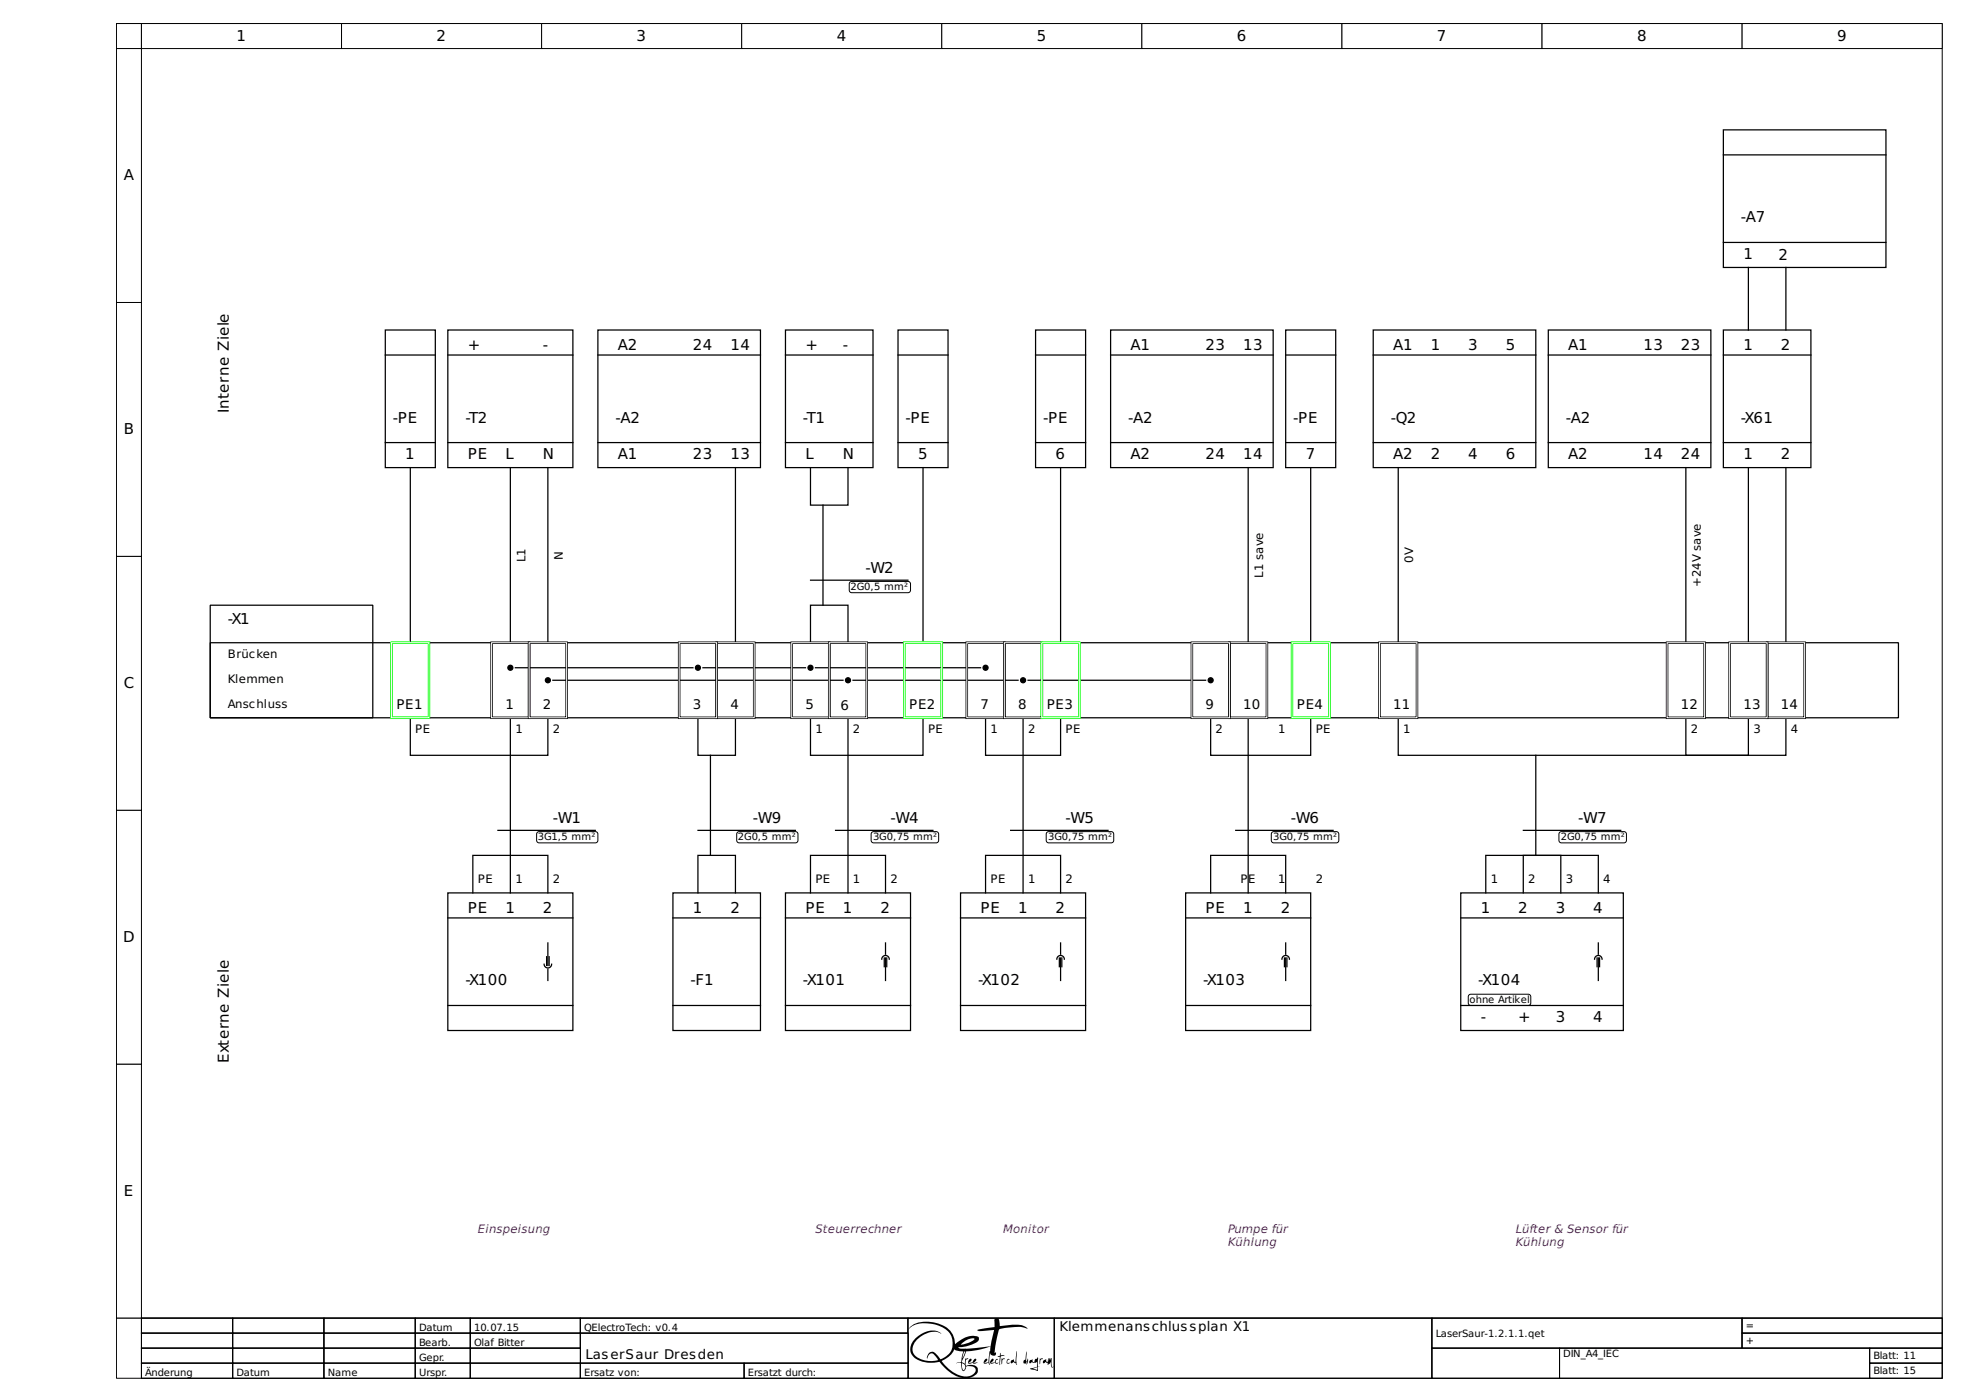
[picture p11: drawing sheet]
<svg xmlns="http://www.w3.org/2000/svg" width="420mm" height="297mm" viewBox="0 0 420 297" stroke-linecap="round" stroke-linejoin="round" font-family="sans-serif">
<path d="M24.9 5h390v276.5h-390z" fill="none" stroke="#000" stroke-width=".21"/>
<g fill="#fff" stroke="#000" stroke-width=".21">
<path d="M24.9 5h5.3v5.4h-5.3z"/>
<path d="M30.2 5h42.8v5.4h-42.8z"/>
<path d="M73 5h42.7v5.4h-42.7z"/>
<path d="M115.7 5h42.7v5.4h-42.7z"/>
<path d="M158.4 5h42.8v5.4h-42.8z"/>
<path d="M201.2 5h42.7v5.4h-42.7z"/>
<path d="M243.9 5h42.7v5.4h-42.7z"/>
<path d="M286.6 5h42.8v5.4h-42.8z"/>
<path d="M329.4 5h42.7v5.4h-42.7z"/>
<path d="M372.1 5h42.8v5.4h-42.8z"/>
<path d="M24.9 10.4h5.3v54.2h-5.3z"/>
<path d="M24.9 64.6h5.3v54.2h-5.3z"/>
<path d="M24.9 118.8h5.3v54.2h-5.3z"/>
<path d="M24.9 173h5.3v54.3h-5.3z"/>
<path d="M24.9 227.3h5.3v54.2h-5.3z"/>
<path d="M24.9 281.5h390v12.8h-390z"/>
<path d="M30.2 281.5h19.5v3.2h-19.5z"/>
</g>
<path d="M30.2 281.5h19.5v3.2h-19.5z" fill="none" stroke="#000" stroke-width=".21"/>
<path d="M49.7 281.5h19.5v3.2h-19.5z" fill="#fff" stroke="#000" stroke-width=".21"/>
<path d="M49.7 281.5h19.5v3.2h-19.5z" fill="none" stroke="#000" stroke-width=".21"/>
<path d="M69.2 281.5h19.5v3.2h-19.5z" fill="#fff" stroke="#000" stroke-width=".21"/>
<path d="M69.2 281.5h19.5v3.2h-19.5z" fill="none" stroke="#000" stroke-width=".21"/>
<path d="M88.7 281.5h11.8v3.2h-11.8z" fill="#fff" stroke="#000" stroke-width=".21"/>
<path d="M88.7 281.5h11.8v3.2h-11.8z" fill="none" stroke="#000" stroke-width=".21"/>
<path d="M100.5 281.5h23.5v3.2h-23.5z" fill="#fff" stroke="#000" stroke-width=".21"/>
<path d="M100.5 281.5h23.5v3.2h-23.5z" fill="none" stroke="#000" stroke-width=".21"/>
<path d="M124 281.5h70v3.2h-70z" fill="#fff" stroke="#000" stroke-width=".21"/>
<path d="M124 281.5h70v3.2h-70z" fill="none" stroke="#000" stroke-width=".21"/>
<path d="M194 281.5h31.2v12.8h-31.2z" fill="#fff" stroke="#000" stroke-width=".21"/>
<g fill="#000">
<path d="M207 290.3l.4-.2a.61 .61 0 0 1-.5 .9 .87 .87 0 0 0 1.2-.7l.4-.1a.76 .76 0 0 1-.6 .8l.9-.1-.7 .3-.4-.2-.8 .2-.1-.3zM211.8 290.3l.4-.1a.73 .73 0 0 1-.6 .8l.9-.1 .1-.4a.38 .38 0 0 1 .5-.3v.2h-.2l-.2 .2v.4h.6a.57 .57 0 0 1-.9 0l-.1 .1a.53 .53 0 0 1-.8-.1zM213.6 288.9l.2 .5 .5-.1 .3 .3h-.7a1.89 1.89 0 0 0-.3 1.7l-.1 .2 .1-1.8h-.5l.5-.2zM214 290l.1 .2 .3-.1 .2 .1a.69 .69 0 0 0-.5 1l-.1 .1zM215.2 290.3l.2-.1 .2 .1a.42 .42 0 0 0-.4 .3 .42 .42 0 0 0 .1 .4l.5-.1a.44 .44 0 0 1-.6 .3 .44 .44 0 0 1-.1-.7zM217.2 288.6l-.1 1.9 .1 .9-.7-.6-.4 .3-.2-.2v-.3l.6-.4 .1 .4 .3 .3zM219.3 288.6l-.1 2.1 .4-.6v.9l-.1 .2-.1-.6-.1 .8-.4-.3a.41 .41 0 0 1-.3-.4 .41 .41 0 0 1 .4-.4zM222.2 290v.2l.3-.1 .3 .1-.5 .2-.2 .9zM223 290.4l.4-.2 .1 .5 .3 .2 .1-.8 .1 .7 .2-.8 .1 .5 .3-.5 .1 1.7 .1 .2 .3-.1-.5 .2-.2-1.2-.2 .4-.1-.1-.2 .3-.1-.3-.5-.3-.5 .3v-.5z"/>
<path d="M207 290.3l-.2 .8 .3 .1 .6-.2a.83 .83 0 0 0 1.2-.1l-.8 .1-.1-.1a.53 .53 0 0 0 .4-.8l-.3 .2a.88 .88 0 0 1-1.2 .7l.6-.6-.1-.3zM207 290.3l.2-.1h.3l-.1 .4-.5 .3 .2 .1 .6-.1 .5-.7h.3a.62 .62 0 0 1-.5 .7l.1 .1 .7-.1-.7 .3-.3-.2-.9 .2-.1-.3z"/>
<path d="M211.8 290.3l-.3 .7a.87 .87 0 0 0 1 0l.4 .2 .4-.2h-.6v-.4l.2-.2h.3l-.1-.2a.46 .46 0 0 0-.6 .5v.2l-.9 .1a.66 .66 0 0 0 .5-.9zM211.9 290.2h.3a.76 .76 0 0 1-.6 .8h.2a.65 .65 0 0 0 .9-.6l.3-.2 .2 .1-.3 .1-.2 .6h.6a.49 .49 0 0 1-.8 0l-.2 .1a.53 .53 0 0 1-.8-.1z"/>
<path d="M194.5 283.3l-.5 .7 .8-.8 1.4-.5 1.4-.1 1.4 .1a6.3 6.3 0 0 1 3.7 1.8l.3 .4a3.5 3.5 0 0 1-1.2 4.9l-.9 .5-1.1-1.3a1.08 1.08 0 0 0-1.3-.1 1.08 1.08 0 0 0-.4 1.2 .92 .92 0 0 1 .7-1 .92 .92 0 0 1 1.1 .6l.5 .7a5.1 5.1 0 0 1-5.2-1.2l-.3-.9 .2-1a4.1 4.1 0 0 1 1.9-2.1l1.1-.5 1-.3h.9l1.1 .4-1.2-.6a4.9 4.9 0 0 0-4 1.3 2.72 2.72 0 0 0-.2 4.7 6 6 0 0 0 3.1 .8l1.9-.2 1.6 1.8a5 5 0 0 0 5.2 1.5l.8-.4 .5-.5a1.19 1.19 0 0 0-.1-1.3 1.19 1.19 0 0 0-1.3-.4l-1 .2-.1-1.1 .2-.3 .3-.1-.1-.2-.4 .2-.1-.1-.1 1.1-.6-.3 .9-2.3 2.8-.4 2.4-.7-.5 3.4-.8 .1 .5-.4 .1-.3-.1-.2-.5 .3-.2 .5v.2l.4 .1 .6-.2 .3 .4h.1l-.2-.7 .2-1.8 .2 .4 .6 .2a.4 .4 0 0 0 .5-.4l-.1-.3-.2 .1v-.7l.9-4.3 1.3-.3 2.9-.3 1.9 .4a1.04 1.04 0 0 0-1-.6l-2.2-.2-2.7 .3-.3-1.6a.53 .53 0 0 0-.7 0 .53 .53 0 0 0-.2 .6v1.2l-3.7 .6 .7 .3 2.9-.3-.7 3.5-5.6 .5a1.33 1.33 0 0 1-1.3-.3l1.4-.1 2.1-.7 .8-.6 .1-.7-.8-.3-1.7 .1-1.5 .8-1.1 .9-.2-1.2a5.5 5.5 0 0 0-5.3-3.6h-1.3l-1.3 .2zM194.5 283.3a6.6 6.6 0 0 1 6.2-.5l1.1 .5a4.5 4.5 0 0 1 2.2 3.8l.2-.2a4.8 4.8 0 0 1 4.7-1.4l.2 .1a1.01 1.01 0 0 1-.9 1.2 7.9 7.9 0 0 1-3.2 .9h-.3l.5 .3h1.4l5-.5 .7-3.5-2.9 .3-.7-.3 3.8-.6-.1-1.6 .2-.3h.5l.3 .2 .2 1.5 2.7-.3a4 4 0 0 1 3.1 .7l.1 .1-1.4-.3h-.8l-3.7 .4a4.9 4.9 0 0 0-.8 2.6l-.3 2.3v.3l.2-.2v.3l-.2 .4a.66 .66 0 0 1-1-.6l-.1 .5a2.81 2.81 0 0 0 .1 2h-.2l-.2-.4-.6 .2-.4-.1v-.2l.2-.5 .5-.3 .1 .2-.1 .3-.5 .4 .8-.1 .5-3.4-2.4 .7-2.8 .4-.9 2.2 .6 .4 .1-1.1 .1 .1 .5-.1v.1l-.5 .3-.1 .8 .2 .4a2.39 2.39 0 0 1 1.9-.1l.5 .5 .1 .5-.1 .6-.5 .5-1.3 .5h-1.9a10.2 10.2 0 0 1-4.4-3.4l-.4 .1a6.8 6.8 0 0 1-3.9-.3l-1-.6-.5-.6-.4-.6-.1-.8a5 5 0 0 1 4-3.8h1.5l1.2 .6a3.3 3.3 0 0 0-3.8 .2 3.6 3.6 0 0 0-2.3 3.8 3.3 3.3 0 0 0 2.3 1.7l1.7 .2 1.4-.3-.8-1-.5-.4-.7 .3-.3 .8-.1-.1a1.2 1.2 0 0 1 1.3-1.3l.8 .6 .8 .9h.2l1-.6 .8-.7 .5-.9 .1-.9a4 4 0 0 0-3.4-4.2l-1.1-.2a5.2 5.2 0 0 0-5 1.2zM205.3 287.1l1.4-1.1 1-.2 .5 .1a4.8 4.8 0 0 1-2.9 1.2zM205.3 287.1h.4l1.3-.4 1.2-.8-.5-.1-1 .2zM201.1 290.6a5.3 5.3 0 0 0 2.7-2.3v-.1a2.42 2.42 0 0 0 1.8 .4h.2l-.5 2.3h-.8l-.3 .3 .6-.2h.5a1.65 1.65 0 0 0 .5 1.8l.3-.3 .2-.4a.98 .98 0 0 1 1.4-.3 .9 .9 0 0 1 .7 .8 .9 .9 0 0 1-.6 .9l-.4 .3a5.4 5.4 0 0 1-5.5-2.2zM201.1 290.6a8.4 8.4 0 0 0 3.8 3.1 2.57 2.57 0 0 0 3.5-1 1.39 1.39 0 0 0-1.9-.9l-.4 .7-.4 .3-.3-.5-.1-1.3h-.5l-.6 .2a1.05 1.05 0 0 1 1.1-.3l.5-2.3-1.2-.1-.8-.3a4 4 0 0 1-2.4 2.3zM206 288.6h.2l-.1 .2-.5 1.3zM206 288.6l-.4 1.5 .5-1.3 .1-.2zM205.5 291.1l.6 .4 .1 .5a.39 .39 0 0 1-.1 .4 .39 .39 0 0 1-.5 .1zM205.5 291.1a1.36 1.36 0 0 0 .4 1.5l.3-.7a.84 .84 0 0 0-.7-.8z"/>
<path d="M194.5 283.3l-.5 .6 .1-.1a5.9 5.9 0 0 1 5.6-1 4.2 4.2 0 0 1 3.8 4.3 3.4 3.4 0 0 1-2.7 3.1l-1-1.2a1.06 1.06 0 0 0-1.3-.1 1.06 1.06 0 0 0-.4 1.2 .92 .92 0 0 1 .7-1 .92 .92 0 0 1 1.1 .6 .69 .69 0 0 1 .4 .8 5.3 5.3 0 0 1-5.1-1.3 2.77 2.77 0 0 1 1.2-3.6 4 4 0 0 1 4.7-.8 3.4 3.4 0 0 0-4.4 .1 3.5 3.5 0 0 0-2 4.2 5 5 0 0 0 4.9 1.9l1.1-.2a7.9 7.9 0 0 0 5.7 3.5 2.66 2.66 0 0 0 2.5-1.4 1.2 1.2 0 0 0-1.5-1.4l-1 .2-.1-.2v-1l.5-.3v-.1h-.6l-.1 1.1-.6-.3 .9-2.3 2.8-.4 2.4-.7-.1 1a1.4 1.4 0 0 0-.3 1.3l-.1 1.1-.8 .1 .5-.4 .1-.3-.2-.2-.4 .3-.2 .7 .4 .1 .6-.2 .2 .4h.2a3.5 3.5 0 0 1 0-2.5 .65 .65 0 0 0 .5 .6 .65 .65 0 0 0 .8-.4v-.3l-.3 .2v-.2v-.9l.9-4a10.9 10.9 0 0 1 6.1-.2 3.7 3.7 0 0 0-3.2-.8l-2.7 .3-.2-1.3a.52 .52 0 0 0-.6-.4 .52 .52 0 0 0-.4 .7v1.2l-3.7 .6 .7 .3 2.9-.3-.7 3.5a24.3 24.3 0 0 1-6.6 .5l-.3-.3h.3a7.1 7.1 0 0 0 4-1.4l.1-.5-.2-.3a5 5 0 0 0-4.9 1.6 4.6 4.6 0 0 0-3.8-4.5 6.4 6.4 0 0 0-5.7 .7zM205.4 287a2.7 2.7 0 0 1 2.8-1.1 4.8 4.8 0 0 1-3 1.2zM201.1 290.6a4.9 4.9 0 0 0 2.7-2.4l.8 .3 1.2 .1-.5 2.3h-.8l-.3 .3 .6-.2h.5a1.66 1.66 0 0 0 .5 1.8l.3-.3 .3-.7a1.77 1.77 0 0 1 2 .6 1.9 1.9 0 0 1-2.4 1.5 7.7 7.7 0 0 1-4.9-3.3zM205.9 288.7l.3-.1-.6 1.5zM205.5 291.1a.77 .77 0 0 1 .7 .7 .77 .77 0 0 1-.5 .8l-.2-.6z"/>
<path d="M213.6 288.9v.6l-.5 .2h.5l-.1 1.5 .1 .3 .2-1.8 .8-.1-.3-.3-.6 .1zM213.6 288.9l.1 .5 .6-.1 .3 .3a.59 .59 0 0 0-.9 .3l-.1 1.6v-1.8h-.5l.5-.2z"/>
<path d="M214 290v1.3l.1-.9 .5-.3h-.2l-.3 .1zM214 290l.1 .2 .3-.1h.2a.72 .72 0 0 0-.5 1l-.1 .2z"/>
<path d="M215.1 290.3l-.1 .7 .5 .2 .3-.3-.5 .1-.2-.1 .2-.5h.3v-.2zM215.2 290.3l.4-.1v.2h-.3l-.2 .5 .2 .1 .5-.1-.3 .3-.5-.2z"/>
<path d="M217.2 288.6l-.3 2.3a.44 .44 0 0 1-.4-.7l-.1 .2a.36 .36 0 0 0-.5 .3 .36 .36 0 0 0 .3 .4l.3-.3 .4 .3 .2 .3h.2l-.2-.4 .1-.1-.1-.2zM217.2 288.6l-.1 2.1 .1 .2-.1 .1 .2 .4-.8-.6-.3 .3a.38 .38 0 0 1-.3-.5 .38 .38 0 0 1 .5-.2l.1-.2 .1 .6 .3 .1z"/>
<path d="M219.3 288.6l-.2 1.2a.55 .55 0 0 1-.5 .8v.5h.4l.3 .3 .1-.8 .1 .6 .1-1.1-.4 .6zM219.3 288.6l-.1 2.1 .4-.6v.8l-.1 .3-.1-.6-.1 .8-.2-.2a.45 .45 0 0 1-.5-.5 .45 .45 0 0 1 .4-.4z"/>
<path d="M220 290.5l-.2 .4 .2 .2 .4-.3 .4 .2 .7-.2v1.1l-1.4 .3v.1l1.6 .5v-.9l.5-.2-.5 .1v-1.9h-.1l-.1 .3h-.4l-.1 .7-.4-.1-.1-.6zM220 290.5l.5-.3 .1 .6 .3 .1a.63 .63 0 0 1 .6-.7l.2-.3v1.9l.5-.1-.5 .2v.9l-1.7-.5 1.5-.4v-1.1l-.7 .2-.4-.2-.4 .3-.2-.2zM220.6 292.3l.9-.3v.5zM220.6 292.3l.9 .2v-.5z"/>
<path d="M220.1 290.4l-.2 .2v.5l.5-.3 .4 .2 .7-.2v1.1l-1.5 .4 1.7 .5v-.9l.4-.2-.4 .1v-1.9l-.2 .3a.64 .64 0 0 0-.6 .7l-.3-.1-.1-.6zM220.6 292.3l.9-.3v.5z"/>
<path d="M222.2 290l-.1 1.3 .2-.9 .5-.2-.3-.1-.3 .1zM222.2 290v.2l.3-.1 .3 .1-.5 .2-.2 .9z"/>
<path d="M223 290.4l-.2 .5 .1 .2 .5-.3 .4 .3v.4l.3-.4 .1 .1 .2-.4 .2 1.2 .5-.2-.3 .1-.1-.2-.1-1.7-.3 .5-.1-.5-.2 .8-.1-.8-.1 .9a.49 .49 0 0 1-.4-.7zM223 290.4l.4-.2 .1 .6 .3 .1 .1-.9 .1 .8 .2-.8 .1 .5 .3-.5 .1 1.7 .1 .2 .3-.1-.5 .2-.2-1.2-.2 .4-.1-.1-.3 .4v-.4l-.4-.3-.5 .3-.1-.2z"/>
</g>
<path d="M194 281.5h31.2v12.8h-31.2z" fill="none" stroke="#000" stroke-width=".21"/>
<path d="M225.2 281.5h80.7v12.8h-80.7z" fill="#fff" stroke="#000" stroke-width=".21"/>
<path d="M225.2 281.5h80.7v12.8h-80.7z" fill="none" stroke="#000" stroke-width=".21"/>
<path d="M305.9 281.5h66.2v6.4h-66.2z" fill="#fff" stroke="#000" stroke-width=".21"/>
<path d="M305.9 281.5h66.2v6.4h-66.2z" fill="none" stroke="#000" stroke-width=".21"/>
<path d="M372.1 281.5h42.8v3.2h-42.8z" fill="#fff" stroke="#000" stroke-width=".21"/>
<path d="M372.1 281.5h42.8v3.2h-42.8z" fill="none" stroke="#000" stroke-width=".21"/>
<path d="M30.2 284.7h19.5v3.2h-19.5z" fill="#fff" stroke="#000" stroke-width=".21"/>
<path d="M30.2 284.7h19.5v3.2h-19.5z" fill="none" stroke="#000" stroke-width=".21"/>
<path d="M49.7 284.7h19.5v3.2h-19.5z" fill="#fff" stroke="#000" stroke-width=".21"/>
<path d="M49.7 284.7h19.5v3.2h-19.5z" fill="none" stroke="#000" stroke-width=".21"/>
<path d="M69.2 284.7h19.5v3.2h-19.5z" fill="#fff" stroke="#000" stroke-width=".21"/>
<path d="M69.2 284.7h19.5v3.2h-19.5z" fill="none" stroke="#000" stroke-width=".21"/>
<path d="M88.7 284.7h11.8v3.2h-11.8z" fill="#fff" stroke="#000" stroke-width=".21"/>
<path d="M88.7 284.7h11.8v3.2h-11.8z" fill="none" stroke="#000" stroke-width=".21"/>
<path d="M100.5 284.7h23.5v3.2h-23.5z" fill="#fff" stroke="#000" stroke-width=".21"/>
<path d="M100.5 284.7h23.5v3.2h-23.5z" fill="none" stroke="#000" stroke-width=".21"/>
<path d="M124 284.7h70v6.4h-70z" fill="#fff" stroke="#000" stroke-width=".21"/>
<path d="M124 284.7h70v6.4h-70z" fill="none" stroke="#000" stroke-width=".21"/>
<path d="M372.1 284.7h42.8v3.2h-42.8z" fill="#fff" stroke="#000" stroke-width=".21"/>
<path d="M372.1 284.7h42.8v3.2h-42.8z" fill="none" stroke="#000" stroke-width=".21"/>
<path d="M30.2 287.9h19.5v3.2h-19.5z" fill="#fff" stroke="#000" stroke-width=".21"/>
<path d="M30.2 287.9h19.5v3.2h-19.5z" fill="none" stroke="#000" stroke-width=".21"/>
<path d="M49.7 287.9h19.5v3.2h-19.5z" fill="#fff" stroke="#000" stroke-width=".21"/>
<path d="M49.7 287.9h19.5v3.2h-19.5z" fill="none" stroke="#000" stroke-width=".21"/>
<path d="M69.2 287.9h19.5v3.2h-19.5z" fill="#fff" stroke="#000" stroke-width=".21"/>
<path d="M69.2 287.9h19.5v3.2h-19.5z" fill="none" stroke="#000" stroke-width=".21"/>
<path d="M88.7 287.9h11.8v3.2h-11.8z" fill="#fff" stroke="#000" stroke-width=".21"/>
<path d="M88.7 287.9h11.8v3.2h-11.8z" fill="none" stroke="#000" stroke-width=".21"/>
<path d="M100.5 287.9h23.5v3.2h-23.5z" fill="#fff" stroke="#000" stroke-width=".21"/>
<path d="M100.5 287.9h23.5v3.2h-23.5z" fill="none" stroke="#000" stroke-width=".21"/>
<path d="M305.9 287.9h27.2v6.4h-27.2z" fill="#fff" stroke="#000" stroke-width=".21"/>
<path d="M305.9 287.9h27.2v6.4h-27.2z" fill="none" stroke="#000" stroke-width=".21"/>
<path d="M333.1 287.9h66.3v6.4h-66.3z" fill="#fff" stroke="#000" stroke-width=".21"/>
<path d="M333.1 287.9h66.3v6.4h-66.3z" fill="none" stroke="#000" stroke-width=".21"/>
<path d="M399.4 287.9h15.5v3.2h-15.5z" fill="#fff" stroke="#000" stroke-width=".21"/>
<path d="M399.4 287.9h15.5v3.2h-15.5z" fill="none" stroke="#000" stroke-width=".21"/>
<path d="M30.2 291.1h19.5v3.2h-19.5z" fill="#fff" stroke="#000" stroke-width=".21"/>
<path d="M30.2 291.1h19.5v3.2h-19.5z" fill="none" stroke="#000" stroke-width=".21"/>
<path d="M49.7 291.1h19.5v3.2h-19.5z" fill="#fff" stroke="#000" stroke-width=".21"/>
<path d="M49.7 291.1h19.5v3.2h-19.5z" fill="none" stroke="#000" stroke-width=".21"/>
<path d="M69.2 291.1h19.5v3.2h-19.5z" fill="#fff" stroke="#000" stroke-width=".21"/>
<path d="M69.2 291.1h19.5v3.2h-19.5z" fill="none" stroke="#000" stroke-width=".21"/>
<path d="M88.7 291.1h11.8v3.2h-11.8z" fill="#fff" stroke="#000" stroke-width=".21"/>
<path d="M88.7 291.1h11.8v3.2h-11.8z" fill="none" stroke="#000" stroke-width=".21"/>
<path d="M100.5 291.1h23.5v3.2h-23.5z" fill="#fff" stroke="#000" stroke-width=".21"/>
<path d="M100.5 291.1h23.5v3.2h-23.5z" fill="none" stroke="#000" stroke-width=".21"/>
<path d="M124 291.1h35v3.2h-35z" fill="#fff" stroke="#000" stroke-width=".21"/>
<path d="M124 291.1h35v3.2h-35z" fill="none" stroke="#000" stroke-width=".21"/>
<path d="M159 291.1h35v3.2h-35z" fill="#fff" stroke="#000" stroke-width=".21"/>
<path d="M159 291.1h35v3.2h-35z" fill="none" stroke="#000" stroke-width=".21"/>
<path d="M399.4 291.1h15.5v3.2h-15.5z" fill="#fff" stroke="#000" stroke-width=".21"/>
<path d="M181.5 124.4l.4-.2h12.1l.4 .2 .1 1.6-.1 .3-.4 .3h-12.1l-.2-.1-.3-.5zM114.7 177.9l.5-.3h12l.4 .3 .1 1.6-.1 .2-.4 .3h-12l-.5-.3-.1-.2zM157.4 177.9l.5-.3h12l.5 .3 .1 1.6-.1 .2-.5 .3h-12l-.3-.1-.2-.4zM186.1 177.9l.5-.3h13.4l.4 .3 .1 1.6-.1 .2-.4 .3h-13.4l-.5-.3v-.2zM223.5 177.9l.5-.3h13.4l.4 .3 .1 1.6-.1 .2-.4 .3h-13.4l-.5-.3v-.2zM271.6 177.9l.5-.3h13.3l.5 .3 .1 1.6-.1 .2-.5 .3h-13.3l-.3-.1-.2-.4zM333.1 177.9l.4-.3h13.4l.4 .3 .1 1.6-.1 .2-.4 .3h-13.4l-.4-.3-.1-.2zM313.7 212.6l.5-.3h12.2l.5 .3 .1 1.6-.1 .3-.5 .2h-12.2l-.3-.1-.3-.4zM399.4 291.1h15.5v3.2h-15.5z" fill="none" stroke="#000" stroke-width=".21"/>
<g fill="none" stroke="#000" stroke-width=".27">
<path d="M368.1 27.7h34.7v29.4h-34.7zM368.1 33.1h34.7M368.1 51.8h34.7M373.5 57.1v13.4M381.5 57.1v13.4M82.3 70.5h10.7v29.4h-10.7zM82.3 75.8h10.7M95.7 70.5h26.7v29.4h-26.7zM95.7 75.8h26.7M127.7 70.5h34.7v29.4h-34.7zM127.7 75.8h34.7M167.8 70.5h18.7v29.4h-18.7z"/>
<path d="M167.8 75.8h18.7M191.8 70.5h10.7v29.4h-10.7zM191.8 75.8h10.7M221.2 70.5h10.7v29.4h-10.7zM221.2 75.8h10.7M237.2 70.5h34.8v29.4h-34.8zM237.2 75.8h34.8M274.6 70.5h10.7v29.4h-10.7zM274.6 75.8h10.7M293.3 70.5h34.8v29.4h-34.8zM293.3 75.8h34.8M330.7 70.5h34.7v29.4h-34.7z"/>
<path d="M330.7 75.8h34.7M368.1 70.5h18.7v29.4h-18.7zM368.1 75.8h18.7M82.3 94.5h10.7M87.6 99.9v37.4M95.7 94.5h26.7M109 99.9v37.4M117 99.9v37.4M127.7 94.5h34.7M157.1 99.9v37.4M167.8 94.5h18.7M173.1 99.9v8h8v-8"/>
<path d="M191.8 94.5h10.7M197.2 99.9v37.4M221.2 94.5h10.7M226.5 99.9v37.4M237.2 94.5h34.8M266.6 99.9v37.4M274.6 94.5h10.7M280 99.9v37.4M293.3 94.5h34.8M298.7 99.9v37.4M330.7 94.5h34.7M360.1 99.9v37.4"/>
<path d="M368.1 94.5h18.7M373.5 99.9v37.4M381.5 99.9v37.4M175.8 107.9v21.3M44.9 129.2h34.7v24.1h-34.7zM44.9 137.3h360.6v16h-360.6zM173.1 137.3v-8.1h8v8.1M173.1 123.9h20.8M87.6 153.3v8h29.4v-8M109 153.3v37.4M110.1 142.6h37.9M118.1 145.3h62"/>
<path d="M149.1 153.3v8h8v-8M150.1 142.6h22M173.1 153.3v8h24.1v-8M174.2 142.6h35.2M181.1 153.3v37.4M182.2 145.3h35.3M210.5 153.3v8h16v-8M218.5 153.3v37.4M219.6 145.3h37.9M258.6 153.3v8h21.4v-8M266.6 153.3v37.4M298.7 153.3v8h82.8v-8"/>
<path d="M360.1 153.3v8h13.4v-8M106.4 177.3h20.8M149.1 177.3h20.8M151.8 161.3v21.4M178.5 177.3h20.8M215.9 177.3h20.8M264 177.3h20.8M325.4 177.3h20.8M328.1 161.3v21.4M95.7 190.7h26.7v29.4h-26.7zM95.7 196h26.7M101 190.7v-8h16v8"/>
<path d="M143.7 190.7h18.7v29.4h-18.7zM143.7 196h18.7M149.1 190.7v-8h8v8M167.8 190.7h26.7v29.4h-26.7zM167.8 196h26.7M173.1 190.7v-8h16v8M205.2 190.7h26.7v29.4h-26.7zM205.2 196h26.7M210.5 190.7v-8h16v8M253.3 190.7h26.7v29.4h-26.7zM253.3 196h26.7M258.6 190.7v-8h16v8"/>
<path d="M312 190.7h34.7v29.4h-34.7zM312 196h34.7M317.4 190.7v-8h24v8M325.4 190.7v-8h8v8M95.7 214.7h26.7M116.2 205.9a.8 .8 0 0 0 .8 .8 .8 .8 0 0 0 .8-.8M116.8 204.3v1.9M117 201.4v4.8M117 207v2.4M117.3 204.3v1.9M143.7 214.7h18.7M167.8 214.7h26.7"/>
<path d="M188.3 204.8a.8 .8 0 0 1 .8-.8 .8 .8 0 0 1 .9 .8M188.9 204.6v1.8M189.1 201.4v2.4M189.1 204.6v4.8M189.4 204.6v1.8M205.2 214.7h26.7M225.7 204.8a.8 .8 0 0 1 .8-.8 .8 .8 0 0 1 .8 .8M226.3 204.6v1.8M226.5 201.4v2.4M226.5 204.6v4.8M226.8 204.6v1.8M253.3 214.7h26.7"/>
<path d="M273.8 204.8a.8 .8 0 0 1 .8-.8 .8 .8 0 0 1 .8 .8M274.4 204.6v1.8M274.6 201.4v2.4M274.6 204.6v4.8M274.9 204.6v1.8M312 214.7h34.7M340.6 204.8a.8 .8 0 0 1 .8-.8 .8 .8 0 0 1 .8 .8M341.1 204.6v1.8M341.4 201.4v2.4M341.4 204.6v4.8M341.7 204.6v1.8"/>
</g>
<g fill="none" stroke="#000" stroke-width=".53">
<path d="M105 137.3h8v16h-8zM113 137.3h8v16h-8zM145.1 137.3h8v16h-8zM153.1 137.3h8v16h-8zM169.1 137.3h8v16h-8zM177.1 137.3h8v16h-8zM206.5 137.3h8v16h-8zM214.5 137.3h8v16h-8zM254.6 137.3h8v16h-8zM262.6 137.3h8v16h-8zM294.7 137.3h8v16h-8zM356.1 137.3h8v16h-8z"/>
<path d="M369.5 137.3h8v16h-8zM377.5 137.3h8v16h-8z"/>
</g>
<g fill="none" stroke="#fff" stroke-width=".21">
<path d="M83.6 137.3h8.1v16h-8.1zM105 137.3h8v16h-8zM113 137.3h8v16h-8zM145.1 137.3h8v16h-8zM153.1 137.3h8v16h-8zM169.1 137.3h8v16h-8zM177.1 137.3h8v16h-8zM193.2 137.3h8v16h-8zM206.5 137.3h8v16h-8zM214.5 137.3h8v16h-8zM222.5 137.3h8.1v16h-8.1zM254.6 137.3h8v16h-8z"/>
<path d="M262.6 137.3h8v16h-8zM276 137.3h8v16h-8zM294.7 137.3h8v16h-8zM356.1 137.3h8v16h-8zM369.5 137.3h8v16h-8zM377.5 137.3h8v16h-8z"/>
</g>
<g fill="#000" stroke="#000" stroke-width=".27">
<circle cx="109" cy="142.6" r=".53"/>
<circle cx="117" cy="145.3" r=".53"/>
<circle cx="149.1" cy="142.6" r=".53"/>
<circle cx="173.1" cy="142.6" r=".53"/>
<circle cx="181.1" cy="145.3" r=".53"/>
<circle cx="210.5" cy="142.6" r=".53"/>
<circle cx="218.5" cy="145.3" r=".53"/>
<circle cx="258.6" cy="145.3" r=".53"/>
</g>
<path d="M83.6 137.3h8.1v16h-8.1zM193.2 137.3h8v16h-8zM222.5 137.3h8.1v16h-8.1zM276 137.3h8v16h-8z" fill="none" stroke="#0f0" stroke-width=".53"/>
<g font-size="3.2">
<text x="50.5" y="8.8">1</text>
<text x="93.3" y="8.8">2</text>
<text x="136" y="8.8">3</text>
<text x="178.7" y="8.8">4</text>
<text x="221.5" y="8.8">5</text>
<text x="264.2" y="8.8">6</text>
<text x="306.9" y="8.8">7</text>
<text x="349.7" y="8.8">8</text>
<text x="392.4" y="8.8">9</text>
<text x="26.5" y="38.4">A</text>
<text x="371.9" y="47.5">-A7</text>
<text x="372.4" y="55.2">1</text>
<text x="379.9" y="55.5">2</text>
<text x="99.9" y="74.7">+</text>
<text x="116" y="74.7">-</text>
<text x="132" y="74.7">A2</text>
<text x="148" y="74.7">24</text>
<text x="156" y="74.7">14</text>
<text x="172.1" y="74.7">+</text>
<text x="180.1" y="74.7">-</text>
<text x="241.5" y="74.7">A1</text>
<text x="257.5" y="74.7">23</text>
<text x="265.5" y="74.7">13</text>
<text x="297.6" y="74.7">A1</text>
<text x="305.6" y="74.7">1</text>
<text x="313.6" y="74.7">3</text>
<text x="321.6" y="74.7">5</text>
<text x="335" y="74.7">A1</text>
<text x="351" y="74.7">13</text>
<text x="359" y="74.7">23</text>
<text x="372.4" y="74.7">1</text>
<text x="380.4" y="74.7">2</text>
<text x="48.9" y="88.1" transform="rotate(-90 48.9 88.1)">Interne Ziele</text>
<text x="26.5" y="92.7">B</text>
<text x="83.9" y="90.2">-PE</text>
<text x="99.4" y="90.2">-T2</text>
<text x="131.5" y="90.2">-A2</text>
<text x="171.5" y="90.2">-T1</text>
<text x="193.4" y="90.2">-PE</text>
<text x="222.8" y="90.2">-PE</text>
<text x="241" y="90.2">-A2</text>
<text x="276.2" y="90.2">-PE</text>
<text x="297.1" y="90.2">-Q2</text>
<text x="334.5" y="90.2">-A2</text>
<text x="371.9" y="90.2">-X61</text>
<text x="86.6" y="98">1</text>
<text x="99.9" y="98">PE</text>
<text x="107.9" y="98">L</text>
<text x="116" y="98">N</text>
<text x="132" y="98">A1</text>
<text x="148" y="98">23</text>
<text x="156" y="98">13</text>
<text x="172.1" y="98">L</text>
<text x="180.1" y="98">N</text>
<text x="196.1" y="98">5</text>
<text x="225.5" y="98">6</text>
<text x="241.5" y="98">A2</text>
<text x="257.5" y="98">24</text>
<text x="265.5" y="98">14</text>
<text x="278.9" y="98">7</text>
<text x="297.6" y="98">A2</text>
<text x="305.6" y="98">2</text>
<text x="313.6" y="98">4</text>
<text x="321.6" y="98">6</text>
<text x="335" y="98">A2</text>
<text x="351" y="98">14</text>
<text x="359" y="98">24</text>
<text x="372.4" y="98">1</text>
<text x="380.4" y="98">2</text>
<text x="184.9" y="122.3">-W2</text>
<text x="48.6" y="133.2">-X1</text>
<text x="26.5" y="146.9">C</text>
<text x="118.1" y="175.7">-W1</text>
<text x="160.8" y="175.7">-W9</text>
<text x="190.2" y="175.7">-W4</text>
<text x="227.6" y="175.7">-W5</text>
<text x="275.7" y="175.7">-W6</text>
<text x="337.1" y="175.7">-W7</text>
<text x="99.9" y="194.9">PE</text>
<text x="107.9" y="194.9">1</text>
<text x="116" y="194.9">2</text>
<text x="148" y="194.9">1</text>
<text x="156" y="194.9">2</text>
<text x="172.1" y="194.9">PE</text>
<text x="180.1" y="194.9">1</text>
<text x="188.1" y="194.9">2</text>
<text x="209.4" y="194.9">PE</text>
<text x="217.5" y="194.9">1</text>
<text x="225.5" y="194.9">2</text>
<text x="257.5" y="194.9">PE</text>
<text x="265.5" y="194.9">1</text>
<text x="273.6" y="194.9">2</text>
<text x="316.3" y="194.9">1</text>
<text x="324.3" y="194.9">2</text>
<text x="332.3" y="194.9">3</text>
<text x="340.3" y="194.9">4</text>
<text x="26.3" y="201.1">D</text>
<text x="99.4" y="210.4">-X100</text>
<text x="147.5" y="210.4">-F1</text>
<text x="171.5" y="210.4">-X101</text>
<text x="208.9" y="210.4">-X102</text>
<text x="257" y="210.4">-X103</text>
<text x="315.8" y="210.4">-X104</text>
<text x="316.3" y="218.2">-</text>
<text x="324.3" y="218.2">+</text>
<text x="332.3" y="218.2">3</text>
<text x="340.3" y="218.2">4</text>
<text x="48.9" y="227" transform="rotate(-90 48.9 227)">Externe Ziele</text>
<text x="26.5" y="255.3">E</text>
</g>
<g font-size="2.9">
<text x="84.7" y="151.4">PE1</text>
<text x="107.9" y="151.4">1</text>
<text x="116" y="151.4">2</text>
<text x="148" y="151.4">3</text>
<text x="156" y="151.4">4</text>
<text x="172.1" y="151.4">5</text>
<text x="179.5" y="151.5">6</text>
<text x="194.2" y="151.4">PE2</text>
<text x="209.4" y="151.4">7</text>
<text x="217.5" y="151.4">8</text>
<text x="223.6" y="151.4">PE3</text>
<text x="257.5" y="151.4">9</text>
<text x="265.5" y="151.4">10</text>
<text x="277" y="151.4">PE4</text>
<text x="297.6" y="151.4">11</text>
<text x="359" y="151.4">12</text>
<text x="372.4" y="151.4">13</text>
<text x="380.4" y="151.4">14</text>
<text x="226.3" y="284.2">Klemmenanschlussplan X1</text>
<text x="125" y="290.3">LaserSaur Dresden</text>
</g>
<g font-size="2.5">
<text x="120.2" y="119.5" transform="rotate(-90 120.2 119.5)">N</text>
<text x="112.2" y="120" transform="rotate(-90 112.2 120)">L1</text>
<text x="269.8" y="123.4" transform="rotate(-90 269.8 123.4)">L1 save</text>
<text x="301.9" y="120.2" transform="rotate(-90 301.9 120.2)">0V</text>
<text x="363.3" y="125.4" transform="rotate(-90 363.3 125.4)">+24V save</text>
<text x="48.6" y="140.5">Brücken</text>
<text x="48.6" y="145.8">Klemmen</text>
<text x="48.6" y="151.1">Anschluss</text>
<text x="88.7" y="156.5">PE</text>
<text x="110.1" y="156.5">1</text>
<text x="118.1" y="156.5">2</text>
<text x="174.2" y="156.5">1</text>
<text x="182.2" y="156.5">2</text>
<text x="198.2" y="156.5">PE</text>
<text x="211.6" y="156.5">1</text>
<text x="219.6" y="156.5">2</text>
<text x="227.6" y="156.5">PE</text>
<text x="259.7" y="156.5">2</text>
<text x="273" y="156.5">1</text>
<text x="281" y="156.5">PE</text>
<text x="299.7" y="156.5">1</text>
<text x="361.2" y="156.5">2</text>
<text x="374.5" y="156.5">3</text>
<text x="382.5" y="156.5">4</text>
<text x="102.1" y="188.5">PE</text>
<text x="110.1" y="188.5">1</text>
<text x="118.1" y="188.5">2</text>
<text x="174.2" y="188.5">PE</text>
<text x="182.2" y="188.5">1</text>
<text x="190.2" y="188.5">2</text>
<text x="211.6" y="188.5">PE</text>
<text x="219.6" y="188.5">1</text>
<text x="227.6" y="188.5">2</text>
<text x="265" y="188.5">P</text>
<text x="266.6" y="188.5">E</text>
<text x="273" y="188.5">1</text>
<text x="281" y="188.5">2</text>
<text x="318.4" y="188.5">1</text>
<text x="326.4" y="188.5">2</text>
<text x="334.5" y="188.5">3</text>
<text x="342.5" y="188.5">4</text>
</g>
<g font-size="2.5" fill="#800080">
<text x="102.1" y="263.3">Einspeisung</text>
<text x="174.2" y="263.3">Steuerrechner</text>
<text x="214.3" y="263.3">Monitor</text>
<text x="262.3" y="263.3">Pumpe für</text>
<text x="323.8" y="263.3">Lüfter &amp; Sensor für</text>
<text x="262.3" y="266">Kühlung</text>
<text x="323.8" y="266">Kühlung</text>
</g>
<g font-size="2.1">
<text x="181.7" y="126">2G0,5 mm²</text>
<text x="114.9" y="179.5">3G1,5 mm²</text>
<text x="157.6" y="179.5">2G0,5 mm²</text>
<text x="186.5" y="179.5">3G0,75 mm²</text>
<text x="223.9" y="179.5">3G0,75 mm²</text>
<text x="272" y="179.5">3G0,75 mm²</text>
<text x="333.4" y="179.5">2G0,75 mm²</text>
<text x="313.9" y="214.2">ohne Artikel</text>
<text x="89.5" y="284.2">Datum</text>
<text x="89.5" y="287.4">Bearb.</text>
<text x="101.3" y="284.2">10.07.15</text>
<text x="101.3" y="287.4">Olaf Bitter</text>
<text x="124.8" y="284.2">QElectroTech: v0.4</text>
<text x="306.7" y="285.5">LaserSaur-1.2.1.1.qet</text>
<text x="372.9" y="283.9">=</text>
<text x="372.9" y="287.1">+</text>
<text x="31" y="293.8">Änderung</text>
<text x="50.5" y="293.8">Datum</text>
<text x="70" y="293.8">Name</text>
<text x="89.5" y="290.6">Gepr.</text>
<text x="89.5" y="293.8">Urspr.</text>
<text x="124.8" y="293.8">Ersatz von:</text>
<text x="159.8" y="293.8">Ersatzt durch:</text>
<text x="333.9" y="289.8">DIN_A4_IEC</text>
<text x="400.2" y="290.3">Blatt: 11</text>
<text x="400.2" y="293.5">Blatt: 15</text>
</g>
</svg>
